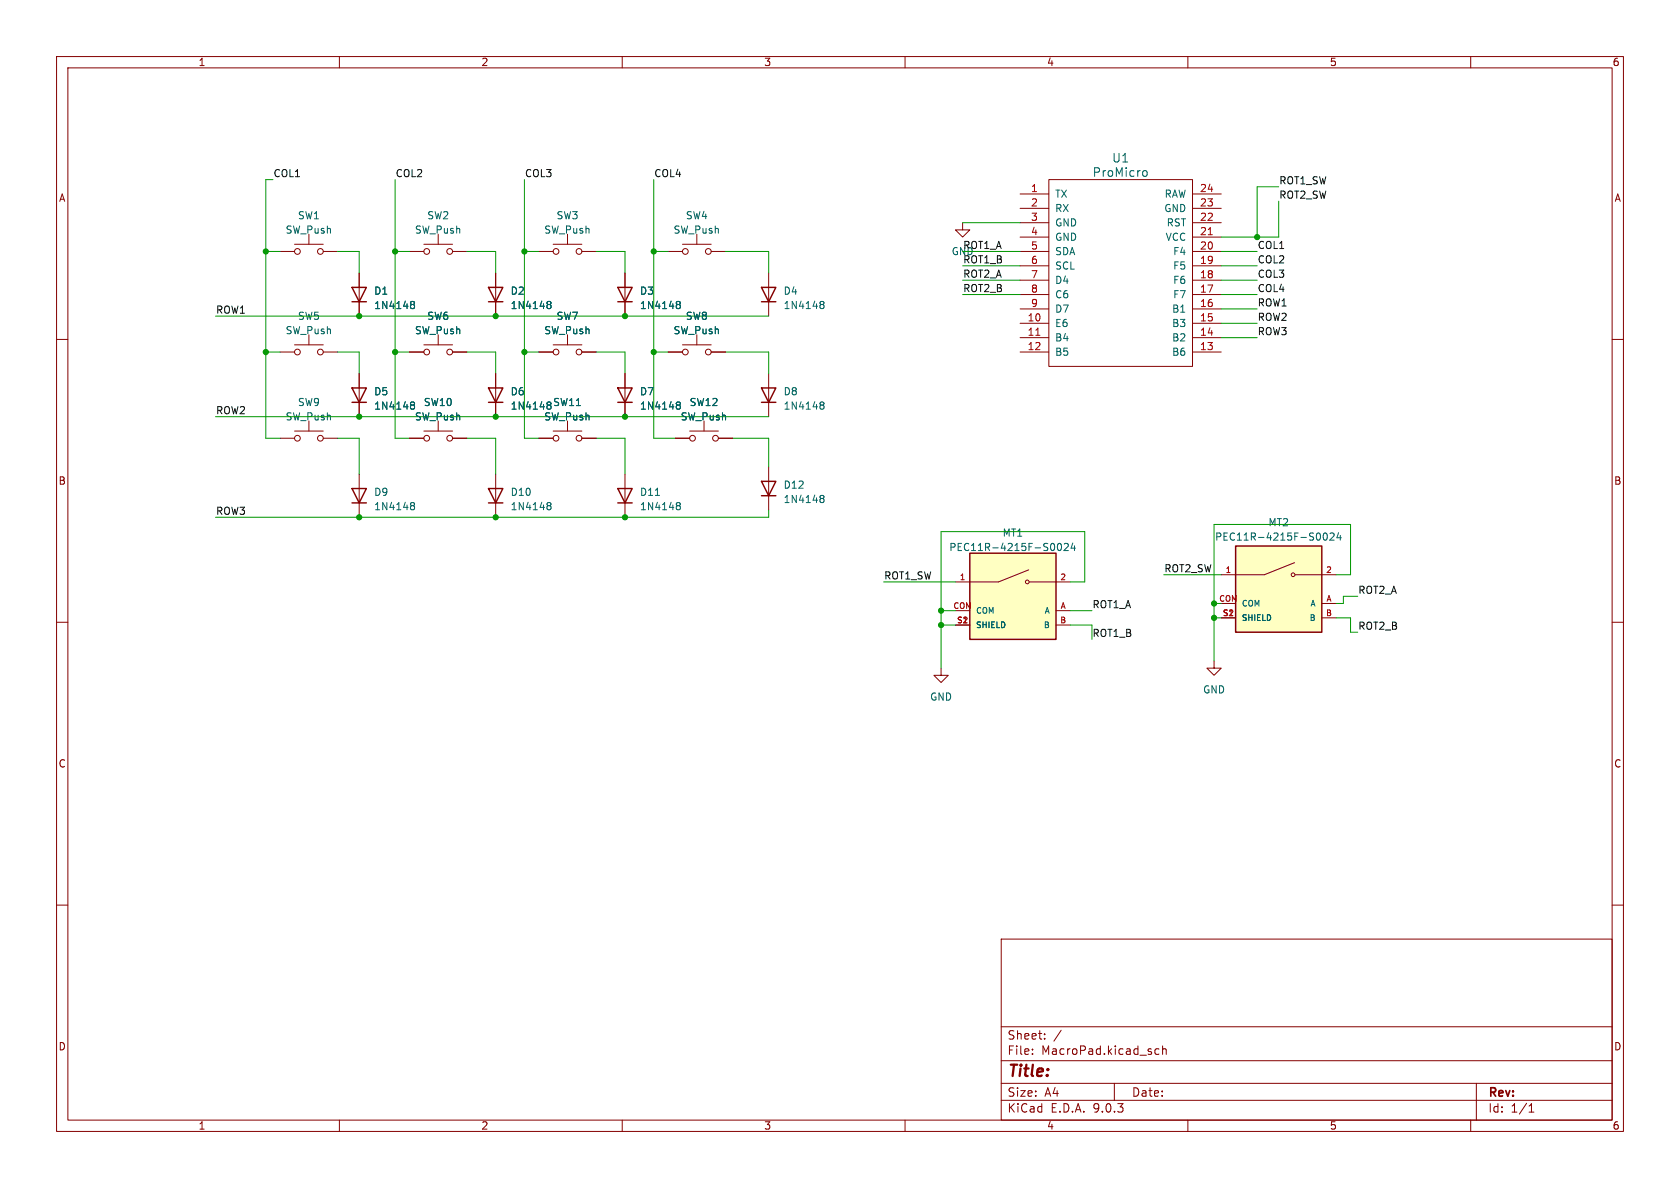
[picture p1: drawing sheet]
<svg xmlns="http://www.w3.org/2000/svg" width="297mm" height="210mm" viewBox="0 0 297 210" stroke-linecap="round" stroke-linejoin="round" font-family="sans-serif">
<g fill="none" stroke="#840000" stroke-width=".18">
<path d="M10 10h277v190h-277zM12 12h273v186h-273zM60 10v2M110 10v2M160 10v2M210 10v2M260 10v2M49.5 44.5h2.6M52.1 43.2h5M54.6 41.4v1.8M57.1 44.5h2.6M87.6 48.3v7.6"/>
<path d="M95.2 44.5h2.6M97.8 43.2h5.1M100.3 41.4v1.8M100.3 59.2v1.8M102.9 44.5h2.5M118.1 44.5h2.5M120.6 43.2h5.1M123.2 41.4v1.8M125.7 44.5h2.6M10 60h2M95.2 62.2h2.6M97.8 61h5.1"/>
<path d="M102.9 62.2h2.5M110.5 66v7.7M119.4 77.5h2.5M121.9 76.2h5.1M124.5 74.4v1.8M127 77.5h2.5M135.9 66v7.7M285 60h2M63.5 83.8v7.6M110.5 83.8v7.6M10 110h2M285 110h2"/>
<path d="M10 160h2M177 166h108v32h-108zM285 160h2M60 198v2M110 198v2M160 198v2M177 194.5h108M177 191.5h108M177 187.5h108M177 181.5h108M182.5 186.3v.1M182.5 185.5v.1"/>
<path d="M184.7 183.6v.1M184.7 182.8v.1M187.6 182.1l-1.3 2M197 191.5v3M204.9 185.5l-.4-.1-.3 .3v.4l.1 .2h.6M205.5 185.5l.2-.1 .4 .1 .1 .9M205.5 184.9v1.5M210 198v2M260 198v2M261 191.5v6.5M270.3 196.6h.9M270.3 195.5l.4-.4v1.5"/>
<circle cx="52.6" cy="44.5" r=".51"/>
<circle cx="56.6" cy="44.5" r=".51"/>
<circle cx="98.3" cy="44.5" r=".51"/>
<circle cx="102.4" cy="44.5" r=".51"/>
<circle cx="121.2" cy="44.5" r=".51"/>
<circle cx="125.2" cy="44.5" r=".51"/>
<circle cx="98.3" cy="62.2" r=".51"/>
<circle cx="102.4" cy="62.2" r=".51"/>
<circle cx="122.4" cy="77.5" r=".51"/>
<circle cx="126.5" cy="77.5" r=".51"/>
</g>
<path d="M86.4 50.8h2.5l-1.3 2.5zM86.4 53.3h2.5M109.2 68.6h2.6l-1.3 2.5zM109.2 71.1h2.6M134.6 68.6h2.6l-1.3 2.5zM134.6 71.1h2.6M62.2 86.4h2.6l-1.3 2.5zM62.2 88.9h2.6M109.2 86.4h2.6l-1.3 2.5zM109.2 88.9h2.6" fill="none" stroke="#840000" stroke-width=".25"/>
<g fill="none" stroke="#006464" stroke-width=".18">
<path d="M96.8 53.8h.1M96.8 53.3h.4l.2 .1v.2l-.2 .2M96.9 53.8h.3M96.9 53.8l-.1 .1M97.2 53.8l.2 .3v.3l-.2 .2-.4-.1M119.7 71.1h.3l.2 .1 .1 .2-.3 .2M119.7 71.5l.1 .1M119.8 71.6h.2M119.8 71.6l-.1 .1M120 71.6l.3 .3-.1 .3-.2 .1h-.3M145.1 71.5l.1 .1M145.1 71.1h.3l.2 .1 .1 .2-.3 .2"/>
<path d="M145.2 71.6h.2M145.2 71.6l-.1 .1M145.4 71.6l.3 .3-.1 .3-.2 .1h-.3M72.7 88.9l.3-.1 .2 .2 .1 .1-.3 .3M72.7 89.3l.1 .1M72.8 89.4h.2M72.8 89.4h-.1M73 89.4l.3 .2-.1 .4-.2 .1h-.3M115.9 87.6h.7M119.7 89.3l.1 .1M119.7 88.9l.3-.1 .2 .2 .1 .1-.3 .3M119.8 89.4h.2"/>
<path d="M119.8 89.4h-.1M120 89.4l.3 .2-.1 .4-.2 .1h-.3"/>
</g>
<path d="M171.4 97.8h15.3v15.2h-15.3z" fill="#ffffc2"/>
<g fill="none" stroke="#840000" stroke-width=".25">
<path d="M62.2 50.8h2.6l-1.3 2.5zM62.2 53.3h2.6M134.6 50.8h2.6l-1.3 2.5zM134.6 53.3h2.6M62.2 68.6h2.6l-1.3 2.5zM62.2 71.1h2.6M86.4 68.6h2.5l-1.3 2.5zM86.4 71.1h2.5M86.4 86.4h2.5l-1.3 2.5zM86.4 88.9h2.5M134.6 85.1h2.6l-1.3 2.5zM134.6 87.6h2.6"/>
<path d="M171.4 97.8h15.3v15.2h-15.3z"/>
</g>
<g fill="none" stroke="#840000" stroke-width=".18">
<path d="M180.3 34.3h5.1M180.3 36.8h5.1M180.3 39.4h5.1M185.4 31.8h25.4v33h-25.4zM210.8 34.3h5.1M210.8 36.8h5.1M210.8 39.4h5.1M54.6 59.2v1.8M63.5 48.3v7.6M72.4 44.5h2.5M74.9 43.2h5.1M77.5 41.4v1.8"/>
<path d="M77.5 59.2v1.8M80 44.5h2.5M123.2 59.2v1.8M135.9 48.3v7.6M180.3 44.5h5.1M180.3 41.9h5.1M180.3 47h5.1M180.3 49.5h5.1M180.3 52.1h5.1M180.3 54.6h5.1M180.3 57.2h5.1M180.3 59.7h5.1"/>
<path d="M210.8 44.5h5.1M210.8 41.9h5.1M210.8 47h5.1M210.8 49.5h5.1M210.8 52.1h5.1M210.8 54.6h5.1M210.8 57.2h5.1M210.8 59.7h5.1M49.5 77.5h2.6M49.5 62.2h2.6M52.1 76.2h5M52.1 61h5"/>
<path d="M54.6 74.4v1.8M57.1 77.5h2.6M57.1 62.2h2.6M63.5 66v7.7M72.4 77.5h2.5M72.4 62.2h2.5M74.9 76.2h5.1M74.9 61h5.1M77.5 74.4v1.8M80 77.5h2.5M80 62.2h2.5M87.6 66v7.7"/>
<path d="M95.2 77.5h2.6M97.8 76.2h5.1M100.3 74.4v1.8M102.9 77.5h2.5M118.1 62.2h2.5M120.6 61h5.1M125.7 62.2h2.6M180.3 62.2h5.1M210.8 62.2h5.1M87.6 83.8v7.6M135.9 82.6v7.6M166.4 118.1v1.3h1.2l-1.2 1.3-1.3-1.3h1.3"/>
<path d="M168.9 108h2.5M168.9 110.5h2.5M181.9 100.7l-5.4 2.2h-7.6M182 102.9h7.2M186.7 108h2.5M186.7 110.5h2.5M214.6 116.8v1.3h1.3l-1.3 1.3-1.2-1.3h1.2"/>
<circle cx="75.4" cy="44.5" r=".51"/>
<circle cx="79.5" cy="44.5" r=".51"/>
<circle cx="52.6" cy="77.5" r=".51"/>
<circle cx="52.6" cy="62.2" r=".51"/>
<circle cx="56.6" cy="77.5" r=".51"/>
<circle cx="56.6" cy="62.2" r=".51"/>
<circle cx="75.4" cy="77.5" r=".51"/>
<circle cx="75.4" cy="62.2" r=".51"/>
<circle cx="79.5" cy="62.2" r=".51"/>
<circle cx="79.5" cy="77.5" r=".51"/>
<circle cx="98.3" cy="77.5" r=".51"/>
<circle cx="102.4" cy="77.5" r=".51"/>
<circle cx="121.2" cy="62.2" r=".51"/>
<circle cx="125.2" cy="62.2" r=".51"/>
<circle cx="181.6" cy="102.9" r=".33"/>
</g>
<g fill="none" stroke="#006464" stroke-width=".18">
<path d="M202.1 30.2h.4l.3 .3v.4l-.1 .2h-.6M72.7 53.3h.3l.2 .1 .1 .2-.3 .2M72.7 53.8h.1M72.8 53.8h.2M72.8 53.8l-.1 .1M73 53.8l.3 .3-.1 .3-.2 .2-.3-.1M145.1 53.3h.3l.2 .1 .1 .2-.3 .2M145.1 53.8h.1M145.2 53.8h.2M145.2 53.8l-.1 .1M145.4 53.8l.3 .3-.1 .3-.2 .2-.3-.1M72.7 71.1h.3l.2 .1 .1 .2-.3 .2"/>
<path d="M72.7 71.5l.1 .1M72.8 71.6h.2M72.8 71.6l-.1 .1M73 71.6l.3 .3-.1 .3-.2 .1h-.3M96.8 71.5l.1 .1M96.8 72.3h.4M96.9 71.6h.3M96.9 71.6l-.1 .1M97.2 71.1h-.4M96.8 89.3l.1 .1M96.8 88.9l.4-.1 .2 .2v.1l-.2 .3M96.9 89.4h.3"/>
<path d="M96.9 89.4h-.1M97.2 89.4l.2 .2v.4l-.2 .1h-.4M145.1 88.1h.1M145.1 87.6h.3l.2 .1 .1 .2-.3 .2M145.2 88.1h.2M145.2 88.1l-.1 .1M145.4 88.1l.3 .3-.1 .3-.2 .1h-.3M187.1 96.2l.1-.1a.68 .68 0 0 1 .5 .6 .68 .68 0 0 1-.5 .6l-.1-.1-.2-.4zM188.1 96.2l.5-.1 .3 .3-.8 .9h.8M189.7 96l-.3 .9h.7M190 96.5v.8"/>
</g>
<path d="M183.1 59.3h.7M213.6 41.5h.7" fill="none" stroke="#a90000" stroke-width=".18"/>
<path d="M218.4 96.5h15.3v15.3h-15.3z" fill="#ffffc2"/>
<path d="M109.2 50.8h2.6l-1.3 2.5zM109.2 53.3h2.6M218.4 96.5h15.3v15.3h-15.3z" fill="none" stroke="#840000" stroke-width=".25"/>
<g fill="none" stroke="#840000" stroke-width=".18">
<path d="M170.2 39.4v1.2h1.2l-1.2 1.3-1.3-1.3h1.3M63.5 48.3v2.5M63.5 53.3v2.6M87.6 48.3v2.5M87.6 53.3v2.6M110.5 48.3v7.6M63.5 66v2.6M63.5 71.1v2.6M72.4 77.5h2.5M72.4 62.2h2.5M80 77.5h2.5M80 62.2h2.5"/>
<path d="M87.6 66v2.6M87.6 71.1v2.6M95.2 77.5h2.6M95.2 62.2h2.6M102.9 77.5h2.5M102.9 62.2h2.5M110.5 66v2.6M110.5 71.1v2.6M118.1 62.2h2.5M119.4 77.5h2.5M125.7 62.2h2.6M127 77.5h2.5"/>
<path d="M228.9 99.5l-5.4 2.1h-7.6M215.9 106.7h2.5M215.9 109.2h2.5M229 101.6h7.2M233.7 106.7h2.5M233.7 109.2h2.5"/>
<circle cx="228.6" cy="101.6" r=".33"/>
</g>
<g fill="none" stroke="#006464" stroke-width=".18">
<path d="M72.7 53.3h.3l.2 .1 .1 .2-.3 .2M72.7 53.8h.1M72.8 53.8h.2M72.8 53.8l-.1 .1M73 53.8l.3 .3-.1 .3-.2 .2-.3-.1M96.8 53.3h.4l.2 .1v.2l-.2 .2M96.8 53.8h.1M96.9 53.8h.3M96.9 53.8l-.1 .1M97.2 53.8l.2 .3v.3l-.2 .2-.4-.1M119.7 53.8h.1M119.7 53.3h.3l.2 .1 .1 .2-.3 .2"/>
<path d="M119.8 53.8h.2M119.8 53.8l-.1 .1M120 53.8l.3 .3-.1 .3-.2 .2-.3-.1M72.7 71.1h.3l.2 .1 .1 .2-.3 .2M72.7 71.5l.1 .1M72.8 71.6h.2M72.8 71.6l-.1 .1M73 71.6l.3 .3-.1 .3-.2 .1h-.3M96.8 72.3h.4M96.8 71.5l.1 .1M96.9 71.6h.3M96.9 71.6l-.1 .1"/>
<path d="M97.2 71.1h-.4M119.7 71.1h.3l.2 .1 .1 .2-.3 .2M119.7 71.5l.1 .1M119.8 71.6h.2M119.8 71.6l-.1 .1M120 71.6l.3 .3-.1 .3-.2 .1h-.3M234 94.3l.2-.1a.68 .68 0 0 1 .5 .7 .68 .68 0 0 1-.5 .6l-.2-.1-.1-.4zM235.1 94.3l.5-.1 .3 .4-.8 .9h.8M236.6 94.2l-.3 .9h.8M236.9 94.6v.9"/>
</g>
<g fill="none" stroke="#009600" stroke-width=".18">
<path d="M48.3 31.8h-1.3v45.7h2.5M69.8 31.8v45.7h2.6M92.7 31.8v45.7h2.5M115.6 31.8v45.7h3.8M170.2 39.4h10.1M226.1 35.6v6.3h-10.2M226.1 33h-3.9v8.9M38.1 55.9h97.8M47 44.5h2.5M59.7 44.5h3.8v3.8M69.8 44.5h2.6M82.5 44.5h5.1v3.8"/>
<path d="M92.7 44.5h2.5M105.4 44.5h5.1v3.8M115.6 44.5h2.5M128.3 44.5h7.6v3.8M170.2 44.5h10.1M170.2 52.1h10.1M170.2 49.5h10.1M170.2 47h10.1M215.9 44.5h6.3M215.9 52.1h6.3M215.9 49.5h6.3M215.9 54.6h6.3"/>
<path d="M215.9 57.2h6.3M215.9 59.7h6.3M215.9 47h6.3M38.1 73.7h97.8M47 62.2h2.5M59.7 77.5h3.8v6.3M59.7 62.2h3.8v3.8M69.8 62.2h2.6M82.5 77.5h5.1v6.3M82.5 62.2h5.1v3.8M92.7 62.2h2.5M105.4 77.5h5.1v6.3"/>
<path d="M105.4 62.2h5.1v3.8M115.6 62.2h2.5M128.3 62.2h7.6v3.8M129.5 77.5h6.4v5.1M135.9 90.2v1.2h-97.8M156.2 102.9h12.7M166.4 108h2.5M166.4 110.5h2.5M189.2 102.9h2.6v-8.9h-25.4v24.1M189.2 108h3.8M189.2 110.5h3.8v2.5M205.7 101.6h10.2"/>
<path d="M214.6 109.2h1.3M214.6 106.7h1.3M236.2 101.6h2.6v-8.9h-24.2v24.1M236.2 109.2h2.6v2.6h1.2M240 105.4h-2.5v1.3h-1.3"/>
</g>
<g fill="#009600" stroke="#009600" stroke-width=".18">
<circle cx="115.6" cy="44.5" r=".46"/>
<circle cx="110.5" cy="91.4" r=".46"/>
<circle cx="166.4" cy="110.5" r=".46"/>
<circle cx="166.4" cy="108" r=".46"/>
<circle cx="63.5" cy="91.4" r=".46"/>
<circle cx="47" cy="44.5" r=".46"/>
<circle cx="87.6" cy="73.7" r=".46"/>
<circle cx="87.6" cy="91.4" r=".46"/>
<circle cx="47" cy="62.2" r=".46"/>
<circle cx="63.5" cy="73.7" r=".46"/>
<circle cx="69.8" cy="62.2" r=".46"/>
<circle cx="63.5" cy="55.9" r=".46"/>
<circle cx="69.8" cy="44.5" r=".46"/>
<circle cx="214.6" cy="106.7" r=".46"/>
<circle cx="214.6" cy="109.2" r=".46"/>
<circle cx="115.6" cy="62.2" r=".46"/>
<circle cx="110.5" cy="55.9" r=".46"/>
<circle cx="87.6" cy="55.9" r=".46"/>
<circle cx="92.7" cy="62.2" r=".46"/>
<circle cx="92.7" cy="44.5" r=".46"/>
<circle cx="110.5" cy="73.7" r=".46"/>
<circle cx="222.2" cy="41.9" r=".46"/>
</g>
<text font-size="2.8" fill="#840000" x="178" y="190.9">Title:</text>
<g font-size="2.1" fill="#006464">
<text x="196.5" y="28.9">U1</text>
<text x="193.1" y="31.5">ProMicro</text>
</g>
<g font-size="2.1" fill="#840000">
<text x="178" y="184">Sheet:</text>
<text x="178" y="186.7">File:</text>
<text x="184.1" y="186.7">MacroPad.kicad_sch</text>
<text x="178" y="196.9">KiCad</text>
<text x="178" y="194.1">Size:</text>
<text x="184.7" y="194.1">A4</text>
<text x="185.7" y="196.9">E.D.A.</text>
<text x="193.3" y="196.9">9.0.3</text>
<text x="200" y="194.1">Date:</text>
<text x="263" y="194.3">Rev:</text>
<text x="263" y="196.9">Id:</text>
<text x="267.1" y="196.9">1/1</text>
</g>
<g font-size="1.8" fill="#840000">
<text x="35" y="11.9">1</text>
<text x="85" y="11.9">2</text>
<text x="135" y="11.9">3</text>
<text x="185" y="11.9">4</text>
<text x="235" y="11.9">5</text>
<text x="285" y="11.9">6</text>
<text x="10.3" y="35.9">A</text>
<text x="285.3" y="35.9">A</text>
<text x="10.3" y="85.9">B</text>
<text x="285.3" y="85.9">B</text>
<text x="10.3" y="135.9">C</text>
<text x="285.3" y="135.9">C</text>
<text x="10.3" y="185.9">D</text>
<text x="285.3" y="185.9">D</text>
<text x="35" y="199.9">1</text>
<text x="85" y="199.9">2</text>
<text x="135" y="199.9">3</text>
<text x="185" y="199.9">4</text>
<text x="235" y="199.9">5</text>
<text x="285" y="199.9">6</text>
</g>
<g font-size="1.8" fill="#0f0f0f">
<text x="48.3" y="31.4">COL1</text>
<text x="69.8" y="31.4">COL2</text>
<text x="92.7" y="31.4">COL3</text>
<text x="115.6" y="31.4">COL4</text>
<text x="226.1" y="35.2">ROT2_SW</text>
<text x="226.1" y="32.7">ROT1_SW</text>
<text x="168.1" y="45.3">GND</text>
<text x="170.2" y="44.1">ROT1_A</text>
<text x="170.2" y="46.6">ROT1_B</text>
<text x="222.2" y="44.1">COL1</text>
<text x="222.2" y="46.6">COL2</text>
<text x="170.2" y="49.2">ROT2_A</text>
<text x="170.2" y="51.7">ROT2_B</text>
<text x="222.2" y="49.2">COL3</text>
<text x="222.2" y="51.7">COL4</text>
<text x="38.1" y="55.5">ROW1</text>
<text x="222.2" y="54.3">ROW1</text>
<text x="222.2" y="56.8">ROW2</text>
<text x="222.2" y="59.3">ROW3</text>
<text x="38.1" y="73.3">ROW2</text>
<text x="38.1" y="91.1">ROW3</text>
<text x="205.7" y="101.3">ROT2_SW</text>
<text x="156.2" y="102.5">ROT1_SW</text>
<text x="193" y="107.6">ROT1_A</text>
<text x="240" y="105.1">ROT2_A</text>
<text x="193" y="112.7">ROT1_B</text>
<text x="240" y="111.4">ROT2_B</text>
</g>
<g font-size="1.8" fill="#a90000">
<text x="182.2" y="34">1</text>
<text x="212" y="34">24</text>
<text x="182.2" y="36.6">2</text>
<text x="182.2" y="39.1">3</text>
<text x="182.2" y="41.7">4</text>
<text x="212" y="36.6">23</text>
<text x="212" y="39.1">22</text>
<text x="212" y="41.7">21</text>
<text x="182.2" y="44.2">5</text>
<text x="182.2" y="46.7">6</text>
<text x="212" y="44.2">20</text>
<text x="212" y="46.7">19</text>
<text x="182.2" y="49.3">7</text>
<text x="182.2" y="51.8">8</text>
<text x="212" y="49.3">18</text>
<text x="212" y="51.8">17</text>
<text x="181.6" y="56.9">10</text>
<text x="181.6" y="59.4">11</text>
<text x="182.2" y="54.4">9</text>
<text x="212" y="54.4">16</text>
<text x="212" y="56.9">15</text>
<text x="212" y="59.4">14</text>
<text x="181.6" y="62">12</text>
<text x="212" y="62">13</text>
</g>
<g font-size="1.8" fill="#006464">
<text x="186.4" y="35.2">TX</text>
<text x="205.8" y="35.2">RAW</text>
<text x="50.4" y="41.5">SW_Push</text>
<text x="52.6" y="39">SW1</text>
<text x="73.3" y="41.5">SW_Push</text>
<text x="75.4" y="39">SW2</text>
<text x="96.1" y="41.5">SW_Push</text>
<text x="98.3" y="39">SW3</text>
<text x="119" y="41.5">SW_Push</text>
<text x="121.2" y="39">SW4</text>
<text x="186.4" y="37.7">RX</text>
<text x="186.4" y="40.2">GND</text>
<text x="205.7" y="37.7">GND</text>
<text x="206.2" y="40.2">RST</text>
<text x="186.4" y="42.8">GND</text>
<text x="186.4" y="45.3">SDA</text>
<text x="186.4" y="47.9">SCL</text>
<text x="206" y="42.8">VCC</text>
<text x="207.3" y="45.3">F4</text>
<text x="207.3" y="47.9">F5</text>
<text x="66" y="52.3">D1</text>
<text x="90.2" y="52.3">D2</text>
<text x="113" y="52.3">D3</text>
<text x="138.4" y="52.3">D4</text>
<text x="186.4" y="50.4">D4</text>
<text x="186.4" y="52.9">C6</text>
<text x="207.3" y="50.4">F6</text>
<text x="207.3" y="52.9">F7</text>
<text x="50.4" y="59.3">SW_Push</text>
<text x="52.6" y="56.7">SW5</text>
<text x="66" y="54.8">1N4148</text>
<text x="73.3" y="59.3">SW_Push</text>
<text x="75.4" y="56.7">SW6</text>
<text x="90.2" y="54.8">1N4148</text>
<text x="96.1" y="59.3">SW_Push</text>
<text x="98.3" y="56.7">SW7</text>
<text x="113" y="54.8">1N4148</text>
<text x="119" y="59.3">SW_Push</text>
<text x="121.2" y="56.7">SW8</text>
<text x="138.4" y="54.8">1N4148</text>
<text x="186.4" y="55.5">D7</text>
<text x="186.4" y="58">E6</text>
<text x="207.1" y="55.5">B1</text>
<text x="207.1" y="58">B3</text>
<text x="186.4" y="60.6">B4</text>
<text x="186.4" y="63.1">B5</text>
<text x="207.1" y="60.6">B2</text>
<text x="207.1" y="63.1">B6</text>
<text x="52.6" y="72">SW9</text>
<text x="66" y="70.1">D5</text>
<text x="74.8" y="72">SW10</text>
<text x="90.2" y="70.1">D6</text>
<text x="97.7" y="72">SW11</text>
<text x="113" y="70.1">D7</text>
<text x="121.8" y="72">SW12</text>
<text x="138.4" y="70.1">D8</text>
<text x="50.4" y="74.5">SW_Push</text>
<text x="66" y="72.6">1N4148</text>
<text x="73.3" y="74.5">SW_Push</text>
<text x="90.2" y="72.6">1N4148</text>
<text x="96.1" y="74.5">SW_Push</text>
<text x="113" y="72.6">1N4148</text>
<text x="120.2" y="74.5">SW_Push</text>
<text x="138.4" y="72.6">1N4148</text>
<text x="66" y="87.9">D9</text>
<text x="90.2" y="87.9">D10</text>
<text x="113" y="87.9">D11</text>
<text x="138.4" y="86.6">D12</text>
<text x="138.4" y="89.1">1N4148</text>
<text x="66" y="90.4">1N4148</text>
<text x="90.2" y="90.4">1N4148</text>
<text x="113" y="90.4">1N4148</text>
<text x="177.2" y="95.1">MT1</text>
<text x="214.7" y="95.8">PEC11R-4215F-S0024</text>
<text x="224.1" y="93.2">MT2</text>
<text x="167.7" y="97.6">PEC11R-4215F-S0024</text>
<text x="164.3" y="124.1">GND</text>
<text x="212.6" y="122.8">GND</text>
</g>
<g font-size="1.4" fill="#a90000">
<text x="216.6" y="101.3">1</text>
<text x="234.3" y="101.3">2</text>
<text x="168.4" y="107.7">COM</text>
<text x="169.6" y="102.6">1</text>
<text x="187.3" y="102.6">2</text>
<text x="187.4" y="107.7">A</text>
<text x="215.4" y="106.4">COM</text>
<text x="234.4" y="106.4">A</text>
<text x="169.1" y="110.2">S1</text>
<text x="170" y="110.2">2</text>
<text x="187.3" y="110.2">B</text>
<text x="216.1" y="109">S1</text>
<text x="217" y="109">2</text>
<text x="234.3" y="109">B</text>
</g>
<g font-size="1.4" fill="#006464">
<text x="219.5" y="107.4">COM</text>
<text x="231.5" y="107.4">A</text>
<text x="172.5" y="108.7">COM</text>
<text x="172.5" y="111.2">SHIELD</text>
<text x="184.4" y="111.2">B</text>
<text x="184.5" y="108.7">A</text>
<text x="219.5" y="110">SHIELD</text>
<text x="231.4" y="110">B</text>
</g>
</svg>
